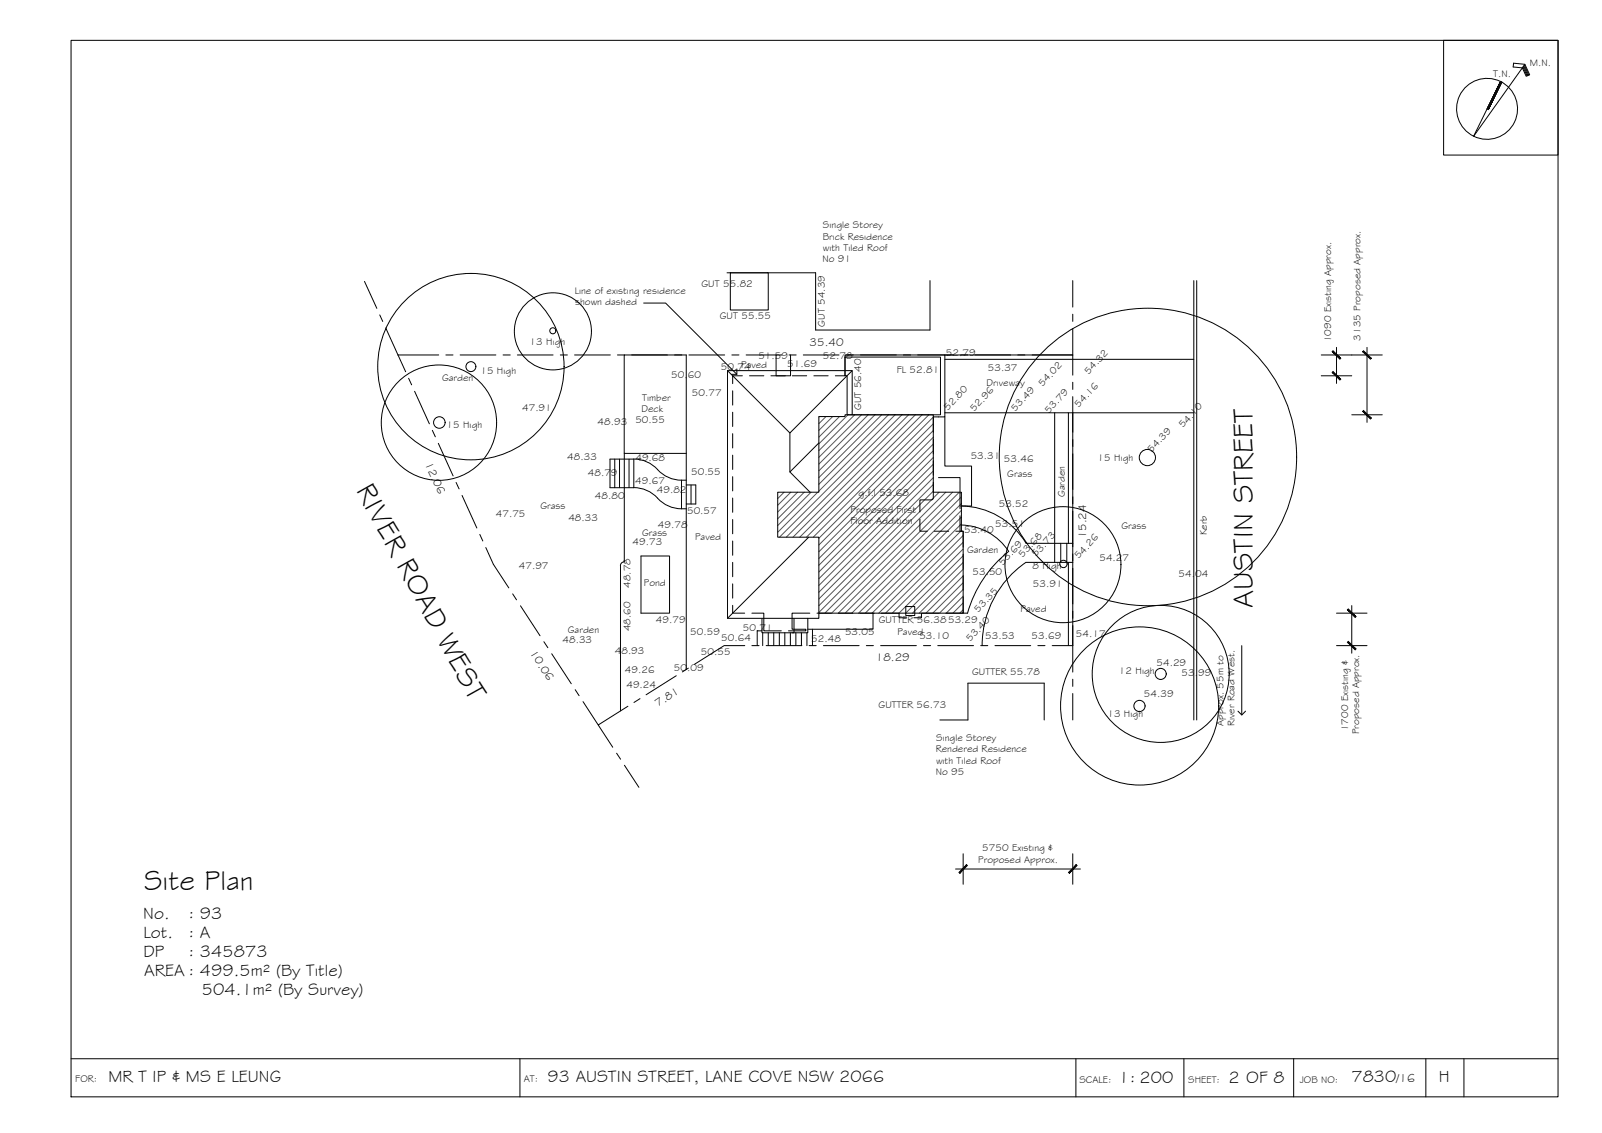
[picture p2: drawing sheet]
<svg xmlns="http://www.w3.org/2000/svg" width="420mm" height="297mm" viewBox="0 0 420 297" stroke-linecap="round" stroke-linejoin="round" font-family="sans-serif">
<!-- layer: HATCH -->
<g fill="none" stroke="#545454" stroke-width=".26">
<path d="M214.8 109.2v.1M216.6 109.2l-1.8 1.9M218.4 109.2l-3.6 3.6M220.2 109.2l-5.4 5.4M222.4 108.7l-7.6 7.7M224.2 108.7l-9.4 9.4M225.9 108.7l-11.1 11.2M227.7 108.7l-12.9 13M229.5 108.7l-14.7 14.7M231.2 108.7l-16.4 16.5M233 108.7l-18.2 18.3M234.8 108.7l-20 20"/>
<path d="M236.5 108.7l-32.1 32.1M238.3 108.7l-32.1 32.1M240.1 108.7l-32.1 32.1M241.8 108.7l-32.1 32.1M243.6 108.7l-32.1 32.1M244.8 109.3l-31.5 31.5M244.8 111.1l-30 30M244.8 112.9l-30 30M244.8 114.6l-30 30.1M244.8 116.4l-30 30M244.8 118.2l-30 30M244.8 119.9l-30 30.1"/>
<path d="M205.6 129l-1.6 1.7M207.4 129l-3.4 3.5M209.2 129l-5.2 5.3M210.9 129l-6.9 7M212.7 129l-8.7 8.8M214.5 129l-10.5 10.5M244.8 121.7l-30 30M244.8 123.5l-30 30M244.8 125.2l-30 30.1M244.8 127l-30 30M244.8 128.8l-30 30M246.3 129l-31.5 31.6"/>
<path d="M248.1 129l-31.8 31.8M249.8 129l-31.7 31.8M251.6 129l-31.7 31.8M252.1 130.3l-30.5 30.5M252.1 132l-28.7 28.8M252.1 133.8l-26.9 27M252.1 135.6l-25.2 25.2M252.1 137.3l-23.4 23.5M252.1 139.1l-21.6 21.7M252.6 140.4l-20.4 20.4M252.6 142.2l-18.6 18.6M252.6 143.9l-16.8 16.9"/>
<path d="M252.6 145.7l-15.1 15.1M252.6 147.5l-13.3 13.3M252.6 149.2l-11.5 11.6M252.6 151l-9.7 9.8M252.6 152.8l-8 8M252.6 154.5l-6.2 6.3M252.6 156.3l-4.4 4.5M252.6 158.1l-2.7 2.7M252.6 159.8l-.9 1"/>
</g>
<!-- layer: BORDER -->
<g fill="none" stroke="#000" stroke-width=".26">
<path d="M18.6 10.6h390v277h-390zM378.6 10.6h30v30.1h-30zM399.4 17.6l1.1 2.3M399.6 17.3l1.1 2.5M399.8 17.1l1.2 2.6M399.9 16.9l1.3 2.7-.9 .4-1-2.2-2.4-.2 .1-1 2.9 .3-13.4 18.8 7.1-14.3M393.9 21.5l-3.6 7.2M18.6 277.6h390M136.4 277.6v10M282.2 277.6v10M310.5 277.6v10M339.3 277.6v10"/>
<path d="M374 277.6v10M383.9 277.6v10"/>
<circle cx="390" cy="28.5" r="8"/>
</g>
<g fill="#000" stroke="#000" stroke-width=".26">
<path d="M393.6 21.4l-3.5 7.2zM393.6 21.4l.2 .1-3.7 7.1z"/>
<path d="M393.8 21.5l-3.7 7.1 .2 .1zM393.8 21.5l-3.5 7.2z"/>
</g>
<!-- layer: BOUNDARY -->
<g fill="none" stroke="#000" stroke-width=".26">
<path d="M95.6 73.8l3.2 7M281.4 73.6v6.9M99.6 82.6l.8 1.7M101.2 86l5.2 11.5M104.4 93.1h10.7M107.2 99.2l.8 1.7M116.9 93.1h1.9M120.7 93.1h9.4M131.9 93.1h1.9M135.7 93.1h9.4M146.9 93.1h1.9M150.7 93.1h9.4"/>
<path d="M161.9 93.1h1.9M165.7 93.1h9.4M176.9 93.1h1.9M180.7 93.1h9.4M191.9 93.1h1.9M195.7 93.1h9.4M206.9 93.1h1.9M210.7 93.1h9.4M221.9 93.1h1.9M225.7 93.1h9.4M236.9 93.1h1.9M240.7 93.1h9.4"/>
<path d="M251.9 93.1h1.9M255.7 93.1h9.4M266.9 93.1h1.9M270.7 93.1h10.7v5.3M281.4 82.4v1.9M281.4 86.1v7M108.7 102.6l3.9 8.5M113.4 112.8l.8 1.7M115 116.2l3.8 8.6M281.4 100.2v1.9M281.4 104v9.3M281.4 115.2v1.9"/>
<path d="M281.4 119v9.3M119.6 126.5l.8 1.7M121.2 129.9l3.9 8.5M281.4 130.2v1.9M281.4 134v9.4M125.8 140.1l.8 1.7M127.4 143.5l2 4.4 4 6.2M134.5 155.7l1 1.6M136.5 158.8l5.1 7.9M281.4 145.2v1.9M281.4 149v9.3M142.6 168.2l1.1 1.6"/>
<path d="M144.7 171.4l5.1 7.9M177.4 177.2l-8 5M180.5 175.2l-1.5 1M195.3 169.3h-5.4l-7.8 4.9M197.2 169.3h1.9M200.9 169.3h9.4M212.2 169.3h1.9M215.9 169.3h9.4M227.2 169.3h1.9M231 169.3h9.3M242.2 169.3h1.9M245.9 169.3h9.4"/>
<path d="M257.2 169.3h1.9M260.9 169.3h9.4M272.2 169.3h1.9M276 169.3h5.4M281.4 160.2v1.9M281.4 164v12.2M281.4 178.1v1.9M150.9 180.8l1 1.6M152.9 184l4 6.1 7.8-4.9M156.9 190.1l3.8 5.8M161.7 197.5l1.1 1.5M167.9 183.2l-1.6 1"/>
<path d="M281.4 181.8v7M163.8 200.6l3.8 5.8"/>
</g>
<!-- layer: EXISTING -->
<g fill="none" stroke="#000" stroke-width=".26">
<path d="M190.7 71.5h23.2v15h30v-12.9M191.5 71.5h10v9.8h-10zM313.1 73.6v115.2M313.9 73.6v115.2M194.7 98.5h-2.5v2.1M196.6 98.5h3.7M202.2 98.5h3.8M203.5 93.1v5.4h3.8v-5.4M207.8 98.5h3.8M213.5 98.5h3.7M219.1 98.5h2.5v-5.4h26.2v16.2h-3v4M247.8 94.2h65.3"/>
<path d="M247.8 93.1h33.6M163.7 118.9v28.4M180 118.9h-16.3v-25.8h16.3v82.4M192.2 102.5v3.7M192.2 108.1v3.7M192.2 113.7v3.7M192.2 119.3v3.8M244.8 115.2v3.8M247.8 109.3v12.9h7v10.5h-2.7a20.2 20.2 0 0 1 17 9.7h7.5v5M247.8 108.2h65.3M276.6 108.2v34.2h4.8M280.2 108.2v34.2"/>
<path d="M281.4 108.2v61.1M160 120.4h6.2v7.5h-6.2zM161.2 120.4v7.5M162.5 120.4v7.5M165 120.4v7.5M166.2 127.8a8.8 8.8 0 0 1 6.8 3.4 8.5 8.5 0 0 0 5.7 2.2M166.2 120.3a8.8 8.8 0 0 1 6.8 3.4 8.5 8.5 0 0 0 5.7 2.2M178.7 125.9v7.5M178.7 133.4h1.3M178.7 125.9h1.3M180 127.1h2.5v5h-2.5M181.2 127.1v5"/>
<path d="M192.2 125v3.7M192.2 130.6v3.7M192.2 136.2v3.7M241.3 136.1v3.2h1.9M244.8 126.5v4.2l-.5 .4h-3v3.1M244.8 120.8v3.8M245.1 139.3h3.7M246.1 125.2h5.7v8.2M250.7 139.3h1.9v4.2M251.8 135.2v4.1M252 137.6a15.2 15.2 0 0 1 12.5 7 31.5 31.5 0 0 0-10.7 16.1l-1.2 .1M163.7 147.3a1.01 1.01 0 0 0-1 1v38.1"/>
<path d="M168.1 145.8h7.5v15h-7.5zM192.2 158.7v2.1h3.1M192.2 141.8v3.8M192.2 147.4v3.8M192.2 153.1v3.7M237.6 159h2.3v2.4h-2.3zM252.6 156.6v4.2h-4.5M252.6 145.3v3.8M252.6 151v3.7M269.1 147.4a26.5 26.5 0 0 0-11.5 21.9M269.1 147.4h11.1M278.2 142.4v5"/>
<path d="M279.8 142.4v5M281.4 147.4h-1.2v21.9M197.2 160.8h3.1v4.6h4.6M199.8 165.4h-1.2v3.9M200 165.9v3.4M201.5 165.9v3.4M202.9 165.9v3.4M204.4 165.9v3.4M205.8 165.9v3.4M207.3 165.9v3.4M208.7 165.9v3.4M210.2 165.9v3.4"/>
<path d="M211.6 165.9v3.4M212.4 160.8h-4.7v4.2h3.7v.4h-4.6M213.1 165v4.3M214.3 160.8h3.7M219.9 160.8h3.8M225.5 160.8h3.8M229 160.8v4.2h-17.1M231.1 160.8h4.7v1.2h2M246.2 160.8h-4.5v1.2h-2M246.5 188.8h7.4v-9.7h20v9.7"/>
</g>
<!-- layer: 0 -->
<path d="M168.8 79.5h5.8l18.7 18.6M193.3 96.7v1.4h-1.5M325.7 169.3v18.1M324.7 186.5l1 .9 1-.9" fill="none" stroke="#000" stroke-width=".26"/>
<!-- layer: ROOFPLAN EXIST. -->
<path d="M190.8 97.2l16.4 16.3 16.3-16.3M221.6 93.6h25.1v15.1h-24.5v-10.2h-.6zM207.2 113.5v10.2l5.3 5.3M214.8 116.1l-7.6 7.6M223.5 108.7v-11.5h-32.7v64.9h24v-1.3M212.1 140.8l-21.3 21.3M199.8 162.1v3.8h8.4v-3.8M211.9 162.1v3.8h-4.2" fill="none" stroke="#000" stroke-width=".26"/>
<!-- layer: DIMENSION -->
<path d="M346.5 93.1h16M346.5 98.5h8M350.5 91.1v9.4M358.5 91.1v19.6M354.5 108.7h8M354.5 158.8v12.5M350.5 169.3h8M350.5 160.8h8M250.6 227.8h32.8M252.6 223.8v8M281.4 223.8v8" fill="none" stroke="#000" stroke-width=".26"/>
<!-- layer: 0 -->
<g fill="#000" stroke="#000" stroke-width=".26">
<path d="M349.6 97.4l-.2 .2 2.2 1.8zM349.4 97.6l2.2 1.8-.2 .2z"/>
<path d="M349.4 92.2l2 2 .2-.2zM349.4 92.2l.2-.2 2 2z"/>
<path d="M357.4 92.2l2 2 .2-.2zM357.4 92.2l.2-.2 2 2z"/>
<path d="M357.4 107.8l2.2 1.8-2-2zM357.4 107.8l2.2 1.8-.2 .2z"/>
<path d="M353.6 168.2l-.2 .2 2.2 1.8zM353.4 168.4l2.2 1.8-.2 .2z"/>
<path d="M353.4 159.9l2 2 .2-.2zM353.4 159.9l.2-.2 2 2z"/>
<path d="M253.5 226.7l-1.8 2.2 2-2zM253.5 226.7l-1.8 2.2-.2-.2z"/>
<path d="M280.3 228.7l.2 .2 1.8-2.2zM282.3 226.7l.2 .2-2 2z"/>
</g>
<!-- layer: NEWWORK -->
<path d="M252.1 139.3h.5v21.5h-37.8v-20h-10.8v-11.8h10.8v-19.8h6.8v-.5h23.2v20.3h7.3v10.3" fill="none" stroke="#000" stroke-width=".26"/>
<!-- layer: 0.13 -->
<g fill="none" stroke="#000" stroke-width=".26">
<circle cx="123.5" cy="96.1" r="24.4"/>
<circle cx="123.5" cy="96.1" r="1.3"/>
<circle cx="145" cy="86.7" r=".79"/>
<circle cx="145" cy="86.9" r="10.1"/>
<circle cx="115.1" cy="110.8" r="15.1"/>
<circle cx="115.2" cy="110.8" r="1.51"/>
<circle cx="300.9" cy="120" r="2.13"/>
<circle cx="301.1" cy="119.8" r="39"/>
<circle cx="278.8" cy="148" r="15.2"/>
<circle cx="278.9" cy="147.9" r=".96"/>
<circle cx="304.4" cy="176.7" r="18"/>
<circle cx="304.4" cy="176.7" r="1.45"/>
<circle cx="298.8" cy="185.1" r="1.47"/>
<circle cx="298.9" cy="185.1" r="20.7"/>
</g>
<g font-size="7.5">
<text x="93.3" y="128.6" transform="rotate(62 93.3 128.6)">RIVER ROAD WEST</text>
<text x="328.6" y="159.3" transform="rotate(-90 328.6 159.3)">AUSTIN STREET</text>
<text x="37.8" y="233.3">Site Plan</text>
</g>
<g font-size="4.5">
<text x="37.6" y="240.8">No.</text>
<text x="37.6" y="245.8">Lot.</text>
<text x="49.4" y="240.8">: 93</text>
<text x="49.4" y="245.8">: A</text>
<text x="37.6" y="250.9">DP</text>
<text x="49.4" y="250.9">: 345873</text>
<text x="37.8" y="255.9">AREA : 499.5m² (By Title)</text>
<text x="52.9" y="260.9">504.1m² (By Survey)</text>
<text x="28.4" y="283.6">MR T IP &amp; MS E LEUNG</text>
<text x="143.6" y="283.6">93 AUSTIN STREET, LANE COVE NSW 2066</text>
<text x="293.4" y="283.9">1: 200</text>
<text x="322.2" y="283.9">2 OF 8</text>
<text x="354.4" y="283.8">7830</text>
<text x="377.4" y="283.7">H</text>
</g>
<text font-size="3.2" x="366.2" y="283.8">/16</text>
<g font-size="3">
<text x="212.4" y="90.8">35.40</text>
<text x="111.4" y="121.7" transform="rotate(66 111.4 121.7)">12.06</text>
<text x="284.9" y="141.2" transform="rotate(-90 284.9 141.2)">15.24</text>
<text x="138.9" y="171.2" transform="rotate(57 138.9 171.2)">10.06</text>
<text x="229.7" y="173.3">18.29</text>
<text x="172.6" y="185.3" transform="rotate(-32 172.6 185.3)">7.81</text>
</g>
<g font-size="2.6">
<text x="401.2" y="17.2">M.N.</text>
<text x="391.6" y="20.1">T.N.</text>
<text x="215.8" y="59.9">Single Storey</text>
<text x="215.8" y="62.8">Brick Residence</text>
<text x="215.8" y="65.7">with Tiled Roof</text>
<text x="215.7" y="68.7">No 91</text>
<text x="150.8" y="77.1">Line of existing residence</text>
<text x="184" y="75.2">GUT 55.82</text>
<text x="150.8" y="80.1">shown dashed</text>
<text x="188.8" y="83.6">GUT 55.55</text>
<text x="216.4" y="85.6" transform="rotate(-90 216.4 85.6)">GUT 54.39</text>
<text x="349.1" y="89.7" transform="rotate(-90 349.1 89.7)">1090 Existing Approx.</text>
<text x="356.8" y="89.3" transform="rotate(-90 356.8 89.3)">3135 Proposed Approx.</text>
<text x="138.9" y="90.5">13 High</text>
<text x="198.9" y="94.2">51.59</text>
<text x="215.8" y="94.1">52.78</text>
<text x="248.1" y="93.3">52.79</text>
<text x="116" y="100">Garden</text>
<text x="126" y="98.1">15 High</text>
<text x="176.1" y="99">50.60</text>
<text x="189.1" y="96.9">50.74</text>
<text x="194.4" y="96.4">Paved</text>
<text x="206.5" y="96.1">51.69</text>
<text x="235.2" y="97.8">FL 52.81</text>
<text x="258.7" y="101.3">Driveway</text>
<text x="259.1" y="97.1">53.37</text>
<text x="273.4" y="101.5" transform="rotate(-47 273.4 101.5)">54.02</text>
<text x="285.5" y="98.3" transform="rotate(-47 285.5 98.3)">54.32</text>
<text x="136.9" y="107.8">47.91</text>
<text x="168.4" y="105.1">Timber</text>
<text x="181.5" y="103.9">50.77</text>
<text x="225.9" y="107.5" transform="rotate(-90 225.9 107.5)">GUT 56.40</text>
<text x="248.6" y="107.8" transform="rotate(-47 248.6 107.8)">52.80</text>
<text x="266.2" y="107.9" transform="rotate(-47 266.2 107.9)">53.49</text>
<text x="282.9" y="106.9" transform="rotate(-47 282.9 106.9)">54.16</text>
<text x="117.1" y="112.3">15 High</text>
<text x="156.7" y="111.3">48.93</text>
<text x="166.6" y="110.9">50.55</text>
<text x="168.2" y="108">Deck</text>
<text x="255.5" y="108.1" transform="rotate(-47 255.5 108.1)">52.96</text>
<text x="275" y="108.5" transform="rotate(-47 275 108.5)">53.79</text>
<text x="310.2" y="112.3" transform="rotate(-47 310.2 112.3)">54.10</text>
<text x="302" y="118.7" transform="rotate(-47 302 118.7)">54.39</text>
<text x="148.8" y="120.5">48.33</text>
<text x="154.2" y="124.9">48.79</text>
<text x="166.7" y="120.9">49.68</text>
<text x="181.3" y="124.5">50.55</text>
<text x="254.6" y="120.3">53.31</text>
<text x="263.3" y="121">53.46</text>
<text x="264.2" y="125.2">Grass</text>
<text x="287.9" y="120.9">15 High</text>
<text x="156" y="130.8">48.80</text>
<text x="166.6" y="126.9">49.67</text>
<text x="172.3" y="129.4">49.82</text>
<text x="225.2" y="130">g.f.l 53.68</text>
<text x="279.3" y="130.3" transform="rotate(-90 279.3 130.3)">Garden</text>
<text x="130" y="135.6">47.75</text>
<text x="141.7" y="133.3">Grass</text>
<text x="149.1" y="136.5">48.33</text>
<text x="180.2" y="134.7">50.57</text>
<text x="223" y="137.4">Floor Addition</text>
<text x="223.1" y="134.5">Proposed First</text>
<text x="261.9" y="132.8">53.52</text>
<text x="165.9" y="143">49.73</text>
<text x="168.4" y="140.5">Grass</text>
<text x="172.5" y="138.4">49.78</text>
<text x="182.3" y="141.4">Paved</text>
<text x="252.8" y="139.6">53.40</text>
<text x="261" y="138.1">53.51</text>
<text x="294.1" y="138.7">Grass</text>
<text x="316.5" y="140.4" transform="rotate(-90 316.5 140.4)">Kerb</text>
<text x="136.1" y="149.3">47.97</text>
<text x="253.6" y="145.1">Garden</text>
<text x="263" y="148.4" transform="rotate(-47 263 148.4)">53.69</text>
<text x="268.2" y="146.2" transform="rotate(-47 268.2 146.2)">53.68</text>
<text x="270.8" y="149.2">8 High</text>
<text x="271.7" y="146.1" transform="rotate(-47 271.7 146.1)">53.73</text>
<text x="282.9" y="146.7" transform="rotate(-47 282.9 146.7)">54.26</text>
<text x="288.3" y="147.1">54.27</text>
<text x="165.4" y="154.1" transform="rotate(-90 165.4 154.1)">48.78</text>
<text x="168.9" y="153.7">Pond</text>
<text x="255" y="150.7">53.50</text>
<text x="270.9" y="153.8">53.91</text>
<text x="309.1" y="151.3">54.04</text>
<text x="256.6" y="160.7" transform="rotate(-47 256.6 160.7)">53.35</text>
<text x="267.7" y="160.5">Paved</text>
<text x="148.9" y="165.9">Garden</text>
<text x="165.4" y="165.5" transform="rotate(-90 165.4 165.5)">48.60</text>
<text x="172" y="163.2">49.79</text>
<text x="181" y="166.5">50.59</text>
<text x="194.9" y="165.5">50.71</text>
<text x="221.6" y="166.5">53.05</text>
<text x="230.5" y="163.4">GUTTER 56.3853.29</text>
<text x="235.4" y="166.6">Paved</text>
<text x="241.1" y="167.4">53.10</text>
<text x="258.4" y="167.6">53.53</text>
<text x="270.6" y="167.6">53.69</text>
<text x="282.2" y="166.9">54.17</text>
<text x="147.5" y="168.7">48.33</text>
<text x="161.2" y="171.4">48.93</text>
<text x="183.8" y="171.7">50.55</text>
<text x="189.2" y="168.1">50.64</text>
<text x="212.8" y="168.2">52.48</text>
<text x="254.5" y="168.4" transform="rotate(-47 254.5 168.4)">53.40</text>
<text x="163.9" y="176.3">49.26</text>
<text x="176.8" y="176">50.09</text>
<text x="255" y="177.1">GUTTER 55.78</text>
<text x="293.5" y="176.8">12 High</text>
<text x="303.3" y="174.7">54.29</text>
<text x="309.9" y="177.1">53.99</text>
<text x="164.3" y="180.4">49.24</text>
<text x="230.4" y="185.5">GUTTER 56.73</text>
<text x="300" y="182.8">54.39</text>
<text x="290.4" y="187.8">13 High</text>
<text x="320.9" y="190.3" transform="rotate(-90 320.9 190.3)">Approx. 55m to</text>
<text x="323.8" y="190.4" transform="rotate(-90 323.8 190.4)">River Road West.</text>
<text x="353.6" y="191.7" transform="rotate(-90 353.6 191.7)">1700 Existing &amp;</text>
<text x="245.4" y="197.3">Rendered Residence</text>
<text x="245.5" y="194.3">Single Storey</text>
<text x="356.5" y="192.5" transform="rotate(-90 356.5 192.5)">Proposed Approx.</text>
<text x="245.4" y="203.1">No 95</text>
<text x="245.5" y="200.2">with Tiled Roof</text>
<text x="256.6" y="226.1">Proposed Approx.</text>
<text x="257.6" y="223.2">5750 Existing &amp;</text>
<text x="19.8" y="283.8">FOR:</text>
<text x="137.4" y="283.6">AT:</text>
<text x="283.1" y="283.9">SCALE:</text>
<text x="311.6" y="283.9">SHEET:</text>
<text x="340.9" y="283.9">JOB NO:</text>
</g>
</svg>
